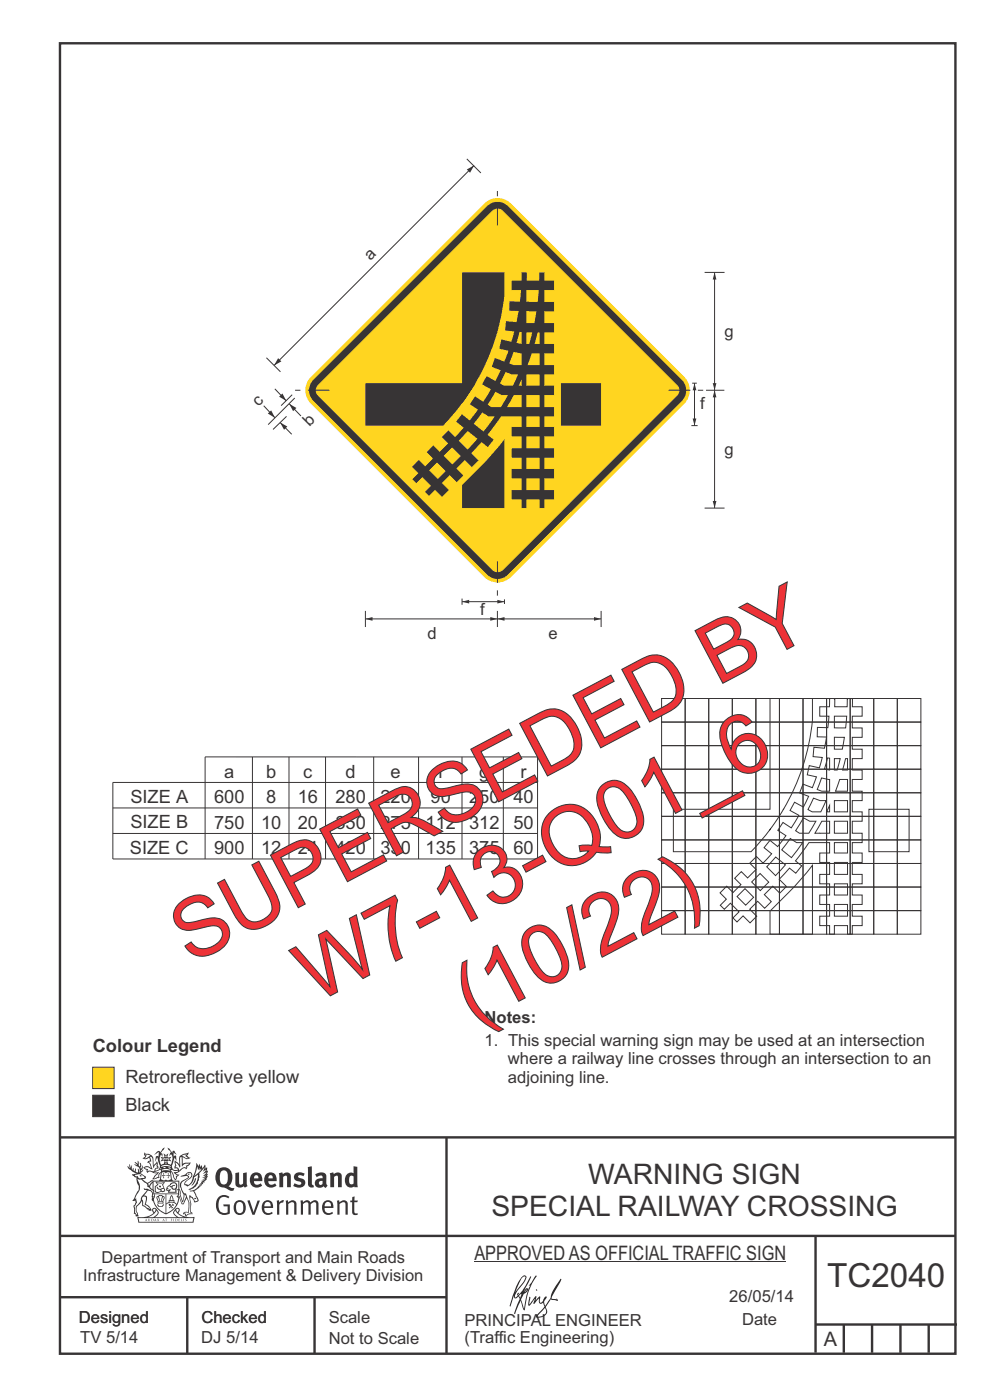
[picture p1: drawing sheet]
<svg xmlns="http://www.w3.org/2000/svg" width="210mm" height="297mm" viewBox="0 0 210 297" stroke-linecap="round" stroke-linejoin="round" font-family="sans-serif">
<g fill="none" stroke="#373435" stroke-width=".51">
<path d="M12.7 9.2h190v278h-190zM12.7 241.3h190M94.7 241.4v45.8M12.7 275.2h82M12.7 262.2h190.1M39.7 275.2v12M66.7 275.2v12M173 262.1v24.9M173 281h30M179 281v6M185 281v6M191 281v6"/>
<path d="M197 281v6"/>
</g>
<g fill="#373435">
<path d="M47 248.4a2.55 2.55 0 0 0 0 2.7l.3 .2a.81 .81 0 0 0 1-1v-.5a1.04 1.04 0 0 0-1.1-1.5zM46.3 248.1a1.82 1.82 0 0 1 2.1-.2 1.82 1.82 0 0 1 .9 1.8 2.29 2.29 0 0 1-.8 2l.7 .3h.5l-.2 .6a2.87 2.87 0 0 1-2-.7 2.12 2.12 0 0 1-1.7-3.1z" fill-rule="evenodd"/>
<path d="M49.9 248.9l.8-.2v2a.46 .46 0 0 0 .3 .6 .46 .46 0 0 0 .6-.3v-2.1l.7-.2v2.4l.2 .5-.5 .3-.3-.3a1.02 1.02 0 0 1-1.2 .3 1.02 1.02 0 0 1-.6-1.1z" fill-rule="evenodd"/>
<path d="M54 249.5l-.1 .5h.9a.49 .49 0 0 0-.2-.6 .49 .49 0 0 0-.6 .1zM53.4 249.1a1.34 1.34 0 0 1 1.6-.2 1.34 1.34 0 0 1 .6 1.5v.2h-1.7a.77 .77 0 0 0 .5 .8 .77 .77 0 0 0 .9-.4l.3 .5a1.59 1.59 0 0 1-2 .2 1.59 1.59 0 0 1-.5-2.1z" fill-rule="evenodd"/>
<path d="M57 249.5l-.1 .5h1a.49 .49 0 0 0-.2-.6 .49 .49 0 0 0-.7 .1zM56.4 249.1a1.34 1.34 0 0 1 1.6-.2 1.34 1.34 0 0 1 .7 1.5v.2h-1.8a.77 .77 0 0 0 .5 .8 .77 .77 0 0 0 .9-.4l.4 .5a1.59 1.59 0 0 1-2.1 .2 1.59 1.59 0 0 1-.5-2.1z" fill-rule="evenodd"/>
<path d="M59.2 248.9l.7-.2 .1 .4a.95 .95 0 0 1 1-.3 .95 .95 0 0 1 .7 .8v2.3h-.8v-2.3a.46 .46 0 0 0-.8 .1v2.2h-.8z" fill-rule="evenodd"/>
<path d="M62.6 249.1a1.75 1.75 0 0 1 2-.1l-.2 .5-.6-.2a.43 .43 0 0 0-.6 .3l.4 .3a1.04 1.04 0 0 1 1.2 1.1 1.04 1.04 0 0 1-1.4 1l-1.2-.4 .3-.6 1 .4 .4-.4a.88 .88 0 0 0-1-.5l-.4-.2-.1-.4z" fill-rule="evenodd"/>
<path d="M65.3 247.6l.8-.2 .1 3.8 .3 .2 .1 .4a.88 .88 0 0 1-1 0 .88 .88 0 0 1-.3-1z" fill-rule="evenodd"/>
<path d="M67.8 250.6a.43 .43 0 0 0-.1 .7 .43 .43 0 0 0 .7-.1v-.7zM66.8 249.1a1.7 1.7 0 0 1 2.4 .1v1.9l.3 .4-.4 .5-.5-.4a1.03 1.03 0 0 1-1.7-.1 1.03 1.03 0 0 1 .8-1.5h.7v-.4a.8 .8 0 0 0-1.2 .1z" fill-rule="evenodd"/>
<path d="M70 248.9l.7-.2 .1 .4a.95 .95 0 0 1 1-.3 .95 .95 0 0 1 .7 .8v2.3h-.8v-2.3a.46 .46 0 0 0-.8 .1v2.2h-.8z" fill-rule="evenodd"/>
<path d="M74.3 249.5a1.48 1.48 0 0 0 0 1.7h.5l.2-.1v-1.5l-.3-.2zM75 247.4l.8 .1 .1 4.4h-.7l-.1-.2a1.26 1.26 0 0 1-1.4 0 1.26 1.26 0 0 1-.5-1.3 1.29 1.29 0 0 1 .4-1.4 1.29 1.29 0 0 1 1.4-.1z" fill-rule="evenodd"/>
<path d="M46.4 253.9a1.72 1.72 0 0 1 2.3 0l-.3 .3a1.24 1.24 0 0 0-1.4-.2 1.24 1.24 0 0 0-.6 1.4 1.49 1.49 0 0 0 1.2 1.9l.7-.1v-1.3h-.8l-.1-.4h1.3v1.9a1.93 1.93 0 0 1-2.2 0 1.93 1.93 0 0 1-.7-2.2l.2-.8z" fill-rule="evenodd"/>
<path d="M50.4 255.1a1.65 1.65 0 0 0 .2 2.2 .99 .99 0 0 0 1-1.4 .78 .78 0 0 0-.4-.8 .78 .78 0 0 0-.8 0zM50 254.9a1.33 1.33 0 0 1 1.6-.1 1.33 1.33 0 0 1 .5 1.4 1.31 1.31 0 0 1-1.3 1.6 1.31 1.31 0 0 1-1.2-1.6v-.6z" fill-rule="evenodd"/>
<path d="M52.5 254.7l.4-.1 .9 2.6 .8-2.5h.5l-1.1 3h-.5z" fill-rule="evenodd"/>
<path d="M56.3 255.2l-.2 .7h1.3a.7 .7 0 0 0-.3-.8 .7 .7 0 0 0-.8 .1zM55.9 255a1.22 1.22 0 0 1 1.5-.2 1.22 1.22 0 0 1 .5 1.5h-1.8a.93 .93 0 0 0 .5 1 .93 .93 0 0 0 1.1-.2l.2 .3a1.43 1.43 0 0 1-1.8 .1 1.43 1.43 0 0 1-.6-1.7z" fill-rule="evenodd"/>
<path d="M58.7 254.7l.4-.1 .1 .5 .4-.4 .6-.1-.2 .5a.66 .66 0 0 0-.8 .7v1.9h-.4z" fill-rule="evenodd"/>
<path d="M60.6 254.7l.4-.1 .1 .5a.94 .94 0 0 1 1-.5 .94 .94 0 0 1 .8 .8v2.3h-.5l-.1-2.5a.81 .81 0 0 0-1.2 .3v2.2h-.4z" fill-rule="evenodd"/>
<path d="M63.7 254.7l.5-.1 .1 .5 .4-.3a.78 .78 0 0 1 1.1 .3 .9 .9 0 0 1 1-.5 .9 .9 0 0 1 .8 .8v2.3h-.5l-.1-2.5a.67 .67 0 0 0-1.1 .3v2.2h-.5v-2.4l-.4-.3-.7 .4v2.3h-.5z" fill-rule="evenodd"/>
<path d="M69 255.2l-.1 .7h1.3a.7 .7 0 0 0-.3-.8 .7 .7 0 0 0-.9 .1zM68.7 255a1.22 1.22 0 0 1 1.5-.2 1.22 1.22 0 0 1 .5 1.5h-1.8a.93 .93 0 0 0 .4 1 .93 .93 0 0 0 1.2-.2l.1 .3a1.44 1.44 0 0 1-1.7 .1 1.44 1.44 0 0 1-.6-1.7z" fill-rule="evenodd"/>
<path d="M71.4 254.7l.5-.1 .1 .5a.94 .94 0 0 1 1-.5 .94 .94 0 0 1 .8 .8v2.3h-.5l-.1-2.5a.81 .81 0 0 0-1.2 .3v2.2h-.4z" fill-rule="evenodd"/>
<path d="M74.7 253.9l.5-.1v.9h.7l-.1 .3h-.6v2.2l.1 .2h.5l.1 .3a.75 .75 0 0 1-1.2-.6v-2.1h-.4v-.3h.4z" fill-rule="evenodd"/>
<path d="M30.8 244.9l1.1 .3-.9 .5h-.4l.6-.5zM31.8 245.4h.2a2.44 2.44 0 0 1 .4 1.9l.1 .5 .7-1-.1 .6 .3 .3a.57 .57 0 0 0-.6 .7l-1-.1-.5 .2 .2-.5-.8-.3 .7-.1 .9 .5 .1-.1-.6-1.3-.2-.2h.5zM30.7 244.4l-.1 .5 .2 .4-.6 .4a1.04 1.04 0 0 0 1.4-.1l.2 .6-.3 .1-.2 .4a.94 .94 0 0 1 .8 1.1l-.2-.1a1.16 1.16 0 0 0-1.5-.1l.3 .4 .4 .2 .1 .5 .2 .1 .1-.2a.94 .94 0 0 1 1.1 .2l.8 .1-1.2 1.2a1.13 1.13 0 0 0 1.2-.2l.4-.1-.1-.4 .5-.8a.83 .83 0 0 0-.6 1.1l-.3-.1-.7 .4 1.1-1.4-.5 .1-.5-.1 1.3-.5-.1-.1-.9 .4v-.3l.2-.2 .3 .1 .1-.3-.2-.4v-.6l-.1-.4-.7 1v-.7a1.42 1.42 0 0 0-1.6-1.8z" fill-rule="evenodd"/>
<path d="M38.5 245.2l.5-.2 .7-.1-.6 .3 .8 .5h-.3zM38.3 245.5l.2-.1 .1 2a1.69 1.69 0 0 1 1.6-.6l-.8 .5 .1 .5a1.1 1.1 0 0 0-1.5 .6l-.1-.5-.2-.2h-.5l.3-.4-.3-.7a1.42 1.42 0 0 1 .8 1.1l.2-.1zM37.1 246.2l.1 1-.2 .3 .1 .4h.5l.1 .2a.96 .96 0 0 1-1.1-.1l-.1 .1a1.06 1.06 0 0 0 1.3 .2v.1a.72 .72 0 0 1-1 .2l.3 .5 .6 .2-.4 .2-.1 .6-.2-.3-.4-1.1-.4-.4 .4 .9a1.54 1.54 0 0 0 .7 1.2l.2-.3a.58 .58 0 0 1 .4-.8l.2-.1h-.3l-.5-.3 .9-.5a.93 .93 0 0 1 1.2-.5v.2l.2-.2 .1-.5a.99 .99 0 0 0 .7-.8l-1.3 .1-.3 .2-.1-1.4 .9 .4 .9-.3h-.4l-.5-.4 .4-.7-.6 .2a1.46 1.46 0 0 0-1.4 2.1v.4l-.2-.4z" fill-rule="evenodd"/>
<path d="M35.6 248.9l.2 .1-.1 .3 .4 .1h-.4v.6l-.1-.6h-.3l.3-.1z" fill-rule="evenodd"/>
<path d="M34.6 248.9l.2 .1v.3l.3 .1h-.3l-.1 .6v-.6h-.4l.4-.1z" fill-rule="evenodd"/>
<path d="M34.3 248.8a.57 .57 0 0 1 .9 .2 .57 .57 0 0 1 .9-.2l.2 1.4h-.2a.57 .57 0 0 1-.9 0 .69 .69 0 0 1-1.1 0zM34.2 248.1l-.3 2.1-.2 .4h3l-.2-.4-.3-2.1h-.2v.2l-.8-.1-.8 .1v-.2z" fill-rule="evenodd"/>
<path d="M34.2 252.4a.3 .3 0 0 0 .6 0 .3 .3 0 0 0-.6 0zM33.3 250.9l.3 .3-.3 .4a.79 .79 0 0 0 0 1.3l.8-.2-.1-.3a.55 .55 0 0 1-.7-.6l.1-.1 .2 .3 .3 .2 .8-.2-.4-.7 .4-.4-.7 .2zM33 250.7l1.1 .2 .9-.2-.4 .6 .4 1.2a.56 .56 0 0 1-.8 .3l-.2 .1a.73 .73 0 0 1-.9 .1 .73 .73 0 0 1-.3-1v-.4l.6-.4z" fill-rule="evenodd"/>
<path d="M35.6 251.8l.7-.4a.58 .58 0 0 1 1-.1 .58 .58 0 0 1-.4 .9l-.3-.3a.43 .43 0 0 1 .6-.4 .57 .57 0 0 0-.8 .2l-.2-.1-.3 .1 .4 .2a.55 .55 0 0 0 .9 .4v.5h-1.3l.3-.4-.1-.1-.6 .1 .2-.3-.2-.1zM35.4 251.8l-.1 .2a.39 .39 0 0 0 .2 .6h.3l-.2 .4h1.9l-.1-.8a.86 .86 0 0 0-.1-1.3 .86 .86 0 0 0-1.3 .4z" fill-rule="evenodd"/>
<path d="M36 254.8h.8v.2h-.8zM36.4 253.8l.2 .8h-.4zM36.4 253.5l-.3 .5-.1 .6h-.2v.4l-.7 .4 .2 .1a1.48 1.48 0 0 1 2.1 .2l.2-.1-.6-.5v-.5h-.2l-.1-.6z" fill-rule="evenodd"/>
<path d="M35.8 255.4l.4 .1 .1 .3 .3-.2-.2-.2a.38 .38 0 0 1 .5 .5l-.2-.2-.3 .2 .3 .2-.3 .3-.1-.4-.4 .4-.1-.2 .4-.3-.1-.1-.2 .1z" fill-rule="evenodd"/>
<path d="M34.5 254h.2v.2l-.2 .6h-.2zM33.6 255.3h.9v.2a.55 .55 0 0 1-.8 .4v-.2l-.2-.1zM33.4 254h.2l.2 .8h-.2zM33.6 255l.8-.1 .1 .2h-.8zM33.8 253.7h.5l-.2 1.1h-.1zM33.3 253.8l-.1 .3 .3 1.1a.48 .48 0 0 0-.1 .6 .48 .48 0 0 0 .5 .2h.5a.49 .49 0 0 0 .2-.8l.3-1.1-.1-.3a1.42 1.42 0 0 0-1.5 0z" fill-rule="evenodd"/>
<path d="M33.7 251.5l.4 .1 .1 .3h-.3z" fill-rule="evenodd"/>
<path d="M41.3 250.1l.3-.2-.2 .8-.6 .8h-.2l.5-.7z" fill-rule="evenodd"/>
<path d="M39.7 249l.3-.2 .5 .2a.88 .88 0 0 1-.6 1.1 1.22 1.22 0 0 0-.8 1.3l.5 .2a.72 .72 0 0 0 .9-.4l.5-.8 .2-.6 .8-.6v.2a2.85 2.85 0 0 1-2 2.9l.1 .1a2.13 2.13 0 0 0 1.9-1.5v-.3a2.01 2.01 0 0 0 .3-1.7l1.1-1.3-.4 1 .7-.5-.7 1 .8-.4-.8 .8 .7-.2-.9 .6 .8-.1-.8 .4h.7l-.8 .3 .3 .2h-.4l.2 .3h-.4l.2 .3h-.4l.1 .2h-.1a2.16 2.16 0 0 1-2 1.1l.1 .2 .4-.1a.76 .76 0 0 1 .7 .8l.5 1.2-.6 .2a1.45 1.45 0 0 0-1.1-1.3l.2 1.8-.1 1.8 .4 .3a1.07 1.07 0 0 0-1.2 .4v-.3l-.5-.2a.87 .87 0 0 1 1.1-.1v-.7a4.4 4.4 0 0 0-.6-3.1l-.1-.3h-.2a2.16 2.16 0 0 1-.7-2.2l.3-.4 1.2-.7a.55 .55 0 0 0-.4-.8zM37.8 252.4a.76 .76 0 0 1 .3 1.1l.6 1.6 .4-1.7 .2 .1a.61 .61 0 0 1-.1 .9l-.3 .8-.2 .1-.7-1.6-.3 .1a1.18 1.18 0 0 0 .1-1.4zM41.8 247.5l.2 .7 .3-.5v.6l.4-.5a1.9 1.9 0 0 1-1.2 1.4l-.3 .3zM38.2 249.6l1.4-.2 .2 .2v.3l-.5 .2a1.26 1.26 0 0 0-.9 1.9l.2 .7a1.84 1.84 0 0 1 .1 2.1l-.4-1.4a.96 .96 0 0 0-.4-1.2l-.4 .2a.78 .78 0 0 1 0 1.3l.1 .3h.4l.4 1.1a.38 .38 0 0 0 .2 .4 .38 .38 0 0 0 .4-.1l.6-1.2a2.94 2.94 0 0 1 .4 2.5l-.1 .4h-.8l-.3 .4v.2l.4-.1 .1 .4 .2 .1a1.02 1.02 0 0 1 1.3-.5v-.4l-.3-.1 .1-1.8-.3-1.3h.1a1.14 1.14 0 0 1 .8 1 .63 .63 0 0 0 .8-.2 .63 .63 0 0 0-.2-.9l-.6-1.2 .9-.6 .2-.4h.3l-.1-.2h.4l-.1-.3h.3l-.1-.3 .5-.1-.2-.2 .6-.4v-.2h-.2l.4-.5h-.3l.3-.5-.4 .1 .4-.5v-.3l-.3 .2 .2-.7-.1-.2-.4 .3v-.8l-.6 .8-.2-.8-.2 .5-.3-.7-.1 .6-.5-.8-.1 1.4-.6 1.8a1.81 1.81 0 0 1-1 1.5l-.6-.2a1.75 1.75 0 0 1 1.1-1.2 .75 .75 0 0 0 .1-1.3 .75 .75 0 0 0-1.2 .4z" fill-rule="evenodd"/>
<path d="M41.2 254.1h.3l.2 .2-.4 .1z" fill-rule="evenodd"/>
<path d="M29.4 258.4h11.6l-.1 .8h-11.4zM31.3 258.2l.5-.1a2.48 2.48 0 0 0 1.4-1.3l.3 .5-.5 .6-.5 .3zM32.5 256.6l.3-.2 .2 .1-.3 .7zM37.2 256.8a2.65 2.65 0 0 0 1.8 1.4h-1.1l-.5-.3-.5-.6zM37.4 256.5l.2-.1 .3 .2-.3 .6zM29.2 258.2l.1 1.2h11.8l.2-1.1-.2-.1a4.1 4.1 0 0 1-3.3-.9l.3-.4-.1-.6a1.06 1.06 0 0 0-1.3 1l.2 .4 .6 .5h-4.7l.3-.1a.84 .84 0 0 0 .6-.8 .84 .84 0 0 0-.5-.8l-.3-.2h-.5l-.1 .6 .3 .4a4.2 4.2 0 0 1-3.4 .9z" fill-rule="evenodd"/>
<path d="M31 258.7l.1 .2h-.2zM31 258.5l-.3 .6 .4-.2 .2 .2z" fill-rule="evenodd"/>
<path d="M31.3 258.6h.3v.4a.25 .25 0 0 0 .2-.1 .25 .25 0 0 0-.1-.3h.1a.29 .29 0 0 1 0 .4 .29 .29 0 0 1-.4 0 .29 .29 0 0 1 0-.4z" fill-rule="evenodd"/>
<path d="M32.2 258.6a.22 .22 0 0 1 .3 .2 .22 .22 0 0 1-.3 .2zM32 258.6l.1 .4a.33 .33 0 0 0 .4 0 .33 .33 0 0 0 0-.4 .33 .33 0 0 0-.5 0z" fill-rule="evenodd"/>
<path d="M32.9 258.7l.1 .2h-.2zM32.9 258.5l-.2 .6 .3-.2 .2 .2z" fill-rule="evenodd"/>
<path d="M33.3 258.6h.2l.1 .1 .2-.1-.2 .2 .2 .3-.3-.3-.1 .3h-.1l.2-.3z" fill-rule="evenodd"/>
<path d="M34.7 258.7l.1 .2h-.2zM34.7 258.5l-.3 .6 .4-.2 .2 .2z" fill-rule="evenodd"/>
<path d="M35 258.5h.5l-.2 .1v.5h-.2l.1-.5z" fill-rule="evenodd"/>
<path d="M36.2 258.6l.3-.1-.1 .1v.2h.1h-.1v.3h-.2z" fill-rule="evenodd"/>
<path d="M36.7 258.6h.2v.5h-.2z" fill-rule="evenodd"/>
<path d="M37.3 258.6a.22 .22 0 0 1 .3 .2 .22 .22 0 0 1-.3 .2zM37.1 258.6v.4a.33 .33 0 0 0 .5 0 .33 .33 0 0 0 0-.4 .33 .33 0 0 0-.5 0z" fill-rule="evenodd"/>
<path d="M37.8 258.6l.4-.1-.2 .1v.2h.1h-.1v.2l.2 .1h-.4z" fill-rule="evenodd"/>
<path d="M38.4 258.6h.2l-.1 .4 .2 .1h-.3z" fill-rule="evenodd"/>
<path d="M38.9 258.6h.2v.5h-.2z" fill-rule="evenodd"/>
<path d="M39.3 258.6h.2h-.1l.2 .3-.2 .2-.1-.1v-.1l.2 .1z" fill-rule="evenodd"/>
<path d="M34.2 247.4a1.51 1.51 0 0 1 2 .2 2.67 2.67 0 0 0-2.1 0zM35.7 247.6l.4 .1 .1 .3-.4-.1zM34.6 247.6h.5l.1 .2h-.4zM34 247.8l.3 .2h-.3zM34.9 246.9l.3-.2 .3 .2zM34.9 245.6l.2 .1v.3h-.2zM35 245.1l.2 .2 .2-.2-.1 .3h-.2zM35.1 246.3h.2l.1 .4-.2-.2-.2 .2zM35.3 245.7l.2-.1v.4h-.2zM34.4 245.7h.3l.1 .3-.4 .1 .2-.2zM35.7 245.7h.3l-.2 .2 .2 .2-.4-.1zM32.7 244.9l1-.5-.1 1-.2-.2-.3 .2-.3 1.1 .5-1 .3 .9a1.84 1.84 0 0 1 .2 1.7l.4 .1a2.48 2.48 0 0 1 2.2 0l.2-.2-.2-.7 .7-1.8 .4 .7-.2-1-.2-.1-.2 .3v-.9l.6 .4-.6-.8-.3 .1-.1 .4-.5-.9-.5-.3 .2 .5 .6 .5-.5 .8 .4-.4a2.06 2.06 0 0 1 0 2.3l-.5-.2-.2-.6 .1-.1 .8 .2-.4-.5 .4-.5-.7 .2-.2-.2 .2-.7-.5 .4-.5-.4 .2 .7-.2 .2-.7-.2 .4 .5-.4 .5 .8-.2 .1 .1-.2 .6-.5 .2a2.02 2.02 0 0 1 0-2.2l.3 .5-.1-.7-.3-.1 .8-1.2-.4 .3-.5 .8-.2-.3a.8 .8 0 0 0-.8 .5z" fill-rule="evenodd"/>
<path d="M29.2 250.1l.3 .1a.61 .61 0 0 1 .8 .4l.3 .2a.8 .8 0 0 1 .6 1l.4 .1 .5 .5a1 1 0 0 1 .5 1.1l-.1 .7v-.5h-.1a.96 .96 0 0 0-.8-1.3l-.2-.2h-.7l-.1-.1-.1 .1 .1 .3h.6l-1.2 1.3-.2 1-.4 .6a1.33 1.33 0 0 0-.5 1.8l.2 .5a1.26 1.26 0 0 1-.5-1.5l-.1-.3a1.56 1.56 0 0 0 .4-1.7l-.3 .2 .2-.5a3.2 3.2 0 0 0 .7-3zM30.4 253.9h.4a2.06 2.06 0 0 1-.1 1.6l.7 .5 .4 .4-.6-.1-.8-.6-.1-.9a.51 .51 0 0 1 .1-.9zM28.6 249.3a1.52 1.52 0 0 1 2.1 .5l-1.1 .2-.2-.1-.1-.4h-.5zM27.5 247v.8l-.3-.4h-.1a3.1 3.1 0 0 0 1.9 1.6l-1 .1 .5 .6 .5 .1 .1 1.1a1.84 1.84 0 0 1-.3 2.5l-.4 .9-.3 .4 .2 .1 .4-.1 .1 .4-.2 .5-.3 .2 .1 1.7h.2l.3 .5 .1 .1 .4-.1-.1-.5a1.3 1.3 0 0 1-.1-1.7l.9-1 .1 1.1 .6 .2 .5 .5 .1-.1 .2 .3h.5a1.85 1.85 0 0 0-1.2-1.4l.1-.3a1.39 1.39 0 0 0 0-1.4l-.5-.1 .5-.5a.66 .66 0 0 1 .9-.4 .66 .66 0 0 1 .3 .9l-.1 .4 .2-.1v.2l-.1 .3 .2 .5 .1-.3a2.24 2.24 0 0 0 .1-2.2 .73 .73 0 0 1-.7-.7 .73 .73 0 0 1 .6-.7v-.2a.94 .94 0 0 0-.9 .8 .48 .48 0 0 1-.1-.6 .48 .48 0 0 1 .5-.2l.5-.3a.51 .51 0 0 0-.8 .2l-.5 .2-1-.8h.6l.2-.5-1.2-.7 .5-.5v-.3l-.5 .4 .1-.2a.69 .69 0 0 0 .2-1v.4l-.2 .3v-1.1l-.3-.2 .1 .6-.1 .2-.4-1.3v.7l-.6-.4 .5 .7-.6-.2 .3 .3a1 1 0 0 1 .7 1.4l-.2-.8v.9l-.5-.2v-.8l-.2 .7-.2-.1-.1-.6-.2 .4-.2-.2 .1-.7-.2 .5z" fill-rule="evenodd"/>
<path d="M29.6 249.4l.2-.1 .3 .2z" fill-rule="evenodd"/>
<path d="M32.4 250.5h5.6v2l-.2-.1v-1.7h-5.2v2.5h5.2v-.8l.1 .2-.1 1.1v-.3h-2.5v4a4.1 4.1 0 0 0 2.6-3.6l.1-.1a4 4 0 0 1-2.8 3.9 4.2 4.2 0 0 1-2.8-4.7l.1 1.2 .1-.1a3.8 3.8 0 0 0 2.5 3.4v-4h-2.5l-.2-.9z" fill-rule="evenodd"/>
<circle cx="40" cy="249.1" r=".17"/>
</g>
<path d="M100.6 267.7h66.2" fill="none" stroke="#373435" stroke-width=".21"/>
<g fill="#252726">
<path d="M111.6 273.7l.2-.2-.5 .7zM110.4 274.5l.3 .1-.3 .7-.3-.4zM110.9 270.9l.5-.1a9.3 9.3 0 0 1-2 3.2l-.1 .2 1-2.5zM110.6 271a14.7 14.7 0 0 0-2.2 4.9l-.3 1.2 .1 .1 .8-2.4a.42 .42 0 0 0 .2 .7 .42 .42 0 0 0 .6-.3l.2-.2 .2 .6-1.1 3.1h.2l1.1-2.8 .6 1.9 .2 .2 .2-.5a13.5 13.5 0 0 1 2-6.2l.5-.5-.2-.2-1.6 2.1 .4-.1a14.9 14.9 0 0 0-1.3 5.1l-.4-1.2a1.39 1.39 0 0 1 .2-1.8l.1-.2a.92 .92 0 0 0 .8-1.2 .75 .75 0 0 0-.7 .7l-.2 .2 1.6-3.4h-.1l-.4 .7a10.5 10.5 0 0 1-2.2 3.2l.2-.4a.32 .32 0 0 0-.4 .2 .32 .32 0 0 0 .1 .4l-.5 .4a3.2 3.2 0 0 1 1.1-2.3l.5-.6a2.49 2.49 0 0 0 .7-1.6l-.3-.2z" fill-rule="evenodd"/>
<path d="M115.6 277.5a1.15 1.15 0 0 1 .1 1.3 1.15 1.15 0 0 1-1.2 .5h-.5zM112.3 275.1l-.3 1.7 .3 .2 1.2-1.5-.3 1.1 1.1-1.2a.94 .94 0 0 0 .4 1.2l.5-.3 .3 .9-1.2 1.3a.98 .98 0 0 0-.5 1 1.9 1.9 0 0 0 2.3-1.3l-.1-.3a1.02 1.02 0 0 1 .3-1.4l.5-.9 1.5 .3-.2-.5v.3l-1.1-.2v-.2l2-3.6 .1-.3-.1-.1-1.8 2.7a6.6 6.6 0 0 1-1.5 3l-.2-.2a1.01 1.01 0 0 1 .4-1.4l.1-.2-.3-.2-.3 .5-.2 .5-.5 .4-.2-.4 .1-.9-.2-.1-.8 .9 .2-.9h-.1l-1.4 1.7 .2-1.4v-.1z" fill-rule="evenodd"/>
<path d="M113.7 273.5l.3 .3h-.3z" fill-rule="evenodd"/>
</g>
<path d="M19.7 226.4h4.5v4.5h-4.5z" fill-rule="evenodd" fill="#ffd520" stroke="#373435" stroke-width=".21"/>
<path d="M19.7 232.3h4.5v4.6h-4.5z" fill-rule="evenodd" fill="#373435" stroke="#373435" stroke-width=".21"/>
<path d="M102.7 43.2a4 4 0 0 1 5.7 0l36.8 36.8a4.1 4.1 0 0 1 0 5.6l-36.8 36.8a4.1 4.1 0 0 1-5.7 0l-36.7-36.8a4 4 0 0 1 0-5.6z" fill-rule="evenodd" fill="#ffd520"/>
<path d="M103.3 43.7a3.1 3.1 0 0 1 4.4 0l36.9 36.9a3.1 3.1 0 0 1 0 4.4l-36.9 36.9a3.1 3.1 0 0 1-4.4 0l-36.8-36.9a3.1 3.1 0 0 1 0-4.4z" fill-rule="evenodd" fill="#373435"/>
<path d="M99 33.7l3 3M100.6 35.1l-42.5 42.4" fill="none" stroke="#373435" stroke-width=".21"/>
<g fill="#373435">
<path d="M99 36l1.6-.9-.9 1.5z"/>
<path d="M59 76l.7 .7-1.6 .8z"/>
</g>
<path d="M151.6 57.8v25" fill="none" stroke="#373435" stroke-width=".21"/>
<g fill="#373435">
<path d="M151.6 57.8l.4 1.5h-.8z"/>
<path d="M151.2 81.3h.8l-.4 1.5z"/>
</g>
<path d="M151.6 82.8v25" fill="none" stroke="#373435" stroke-width=".21"/>
<g fill="#373435">
<path d="M151.6 82.8l.4 1.5h-.8z"/>
<path d="M151.2 106.3h.8l-.4 1.5z"/>
</g>
<path d="M149.5 57.8h4.2M146.7 90.3h1.3M147.3 81.3v9M149.8 82.8h3.9M149.5 107.8h4.2" fill="none" stroke="#373435" stroke-width=".21"/>
<g fill="#373435">
<path d="M147.3 81.3l.4 1.5h-.8z"/>
<path d="M146.9 88.8h.8l-.4 1.5z"/>
</g>
<path d="M104.5 44.8a1.47 1.47 0 0 1 2.1 0l37 37a1.49 1.49 0 0 1 0 2.1l-37 36.9a1.52 1.52 0 0 1-2.1 0l-37-36.9a1.44 1.44 0 0 1 0-2.1z" fill-rule="evenodd" fill="#ffd520" stroke="#ffd520" stroke-width=".21"/>
<path d="M105.5 40.5v1.1M105.5 43.2v4.6M62.6 82.8h1.1M65.3 82.8h4.6M141.8 82.8h4.6M146.8 81.3h1M148 82.8h1.2M105.5 119.1v4.6M105.5 125.2v1.2" fill="none" stroke="#373435" stroke-width=".21"/>
<g fill="#373435">
<path d="M98 57.8v27.8a46.2 46.2 0 0 0 9-23.2v-4.6zM98 95.3l1 .9zM107 93.2l-3.3 4-5.7 5.7v4.9h9z" fill-rule="evenodd"/>
<path d="M119 81.3v9h8.5v-9zM77.5 81.3v9h16.5a47.3 47.3 0 0 0 6.9-9z" fill-rule="evenodd"/>
<path d="M94.1 96.7l1.8 1.8 1.8-1.8-1.8-1.8zM108.6 59.5h2l.1-1.7 1.1 .1-.1 1.6h2.7v-1.7h1.1v1.7h2.1v2h-2.1v2.5h2.1v2h-2.1v2.5h2.1v2h-2.1v2.5h2.1v2h-2.1v2.5h2.1v2h-2.1v2.3h2.1v2h-2.1v2.6h2.1v2h-2.1v2.2h2.1v2h-2.1v2.5h2.1v2h-2.1v2.4h2.1v2h-2.1v2.5h2.1v2h-2.1v1.8h-1.1v-1.8h-2.7v1.8h-1v-1.8h-2.1v-2h2.1v-2.5h-2.1v-2h2.1v-2.4h-2.1v-2h2.1v-2.5h-2.1v-2h2.1v-2.2h-4.4l-2.9 3.8 1.3 1.1-1.2 1.6-1.4-1.1-2.1 2.3 1.5 1.6-1.4 1.4-1.5-1.5-1.8 1.8 1.5 1.5-.7 .7-.7 .7-1.5-1.5-1.7 1.7 1.5 1.5-1.4 1.4-1.5-1.5-1.3 1.3-.9-.9 1.3-1.3-1.8-1.8-1.3 1.3-.8-.9 1.2-1.2-1.3-1.4 1.4-1.4 1.4 1.3 1.6-1.6-1.3-1.4 1.4-1.4 1.4 1.4 1.8-1.8-1.4-1.4 1.4-1.4 1.4 1.4 1.9-2-1.7-1.3 1.3-1.5 1.6 1.3 1.8-2.3-1.7-1.1 1.1-1.7 1.7 1.1 1.6-2.6-1.8-1.1 .9-1.7 1.9 1 1.1-2.3-1.9-.7 .7-1.8 2 .7 .9-2.3-2-.4 .4-2 2.2 .5 .6-2.2-2-.2 .2-2 2.3 .2 .4-2.3-2-.1 .1-2 2.2 .1 .2-2v-.5h-1.9zM111.7 101.5v2.5h2.7v-2.5zM111.7 97.1v2.4h2.7v-2.4zM111.7 92.6v2.5h2.7v-2.5zM111.7 88.4v2.2h2.7v-2.2zM111.7 83.8v2.6h2.7v-2.6zM111.7 79.5v2.3h2.7v-2.3zM112.8 75l-.9 2.5h2.5v-2.5zM114 70.5l-.6 2.5h1v-2.5zM111.7 61.5v2.5h2.4l.2-2.5zM111.7 66v2.5h1.6l.5-2.5zM111.7 70.5v2.5h.6l.6-2.5zM109 83.8l-1.5 2.6h3.2v-2.6zM110.7 80.5l-.7 1.3h.7zM108.9 74.6l-.9 2.5 1 .4h1.7v-2.5zM110.2 70.4l-.6 2.3 1.1 .3v-2.6zM99.2 91.4l2.1 1.7-2.1 2.3-1.9-1.9zM102.3 87.5a2.52 2.52 0 0 0 2.6 .9l-2.3 3.2-2.1-1.7zM105.1 83.1a2.84 2.84 0 0 0 2.6 .7l-1.5 2.6h-2l-.8-.6zM107.2 78.9a3.9 3.9 0 0 0 2.7 .6l-1.1 2.3h-1.9l-.8-.4zM91 99.8l1.8 1.8 1.7-1.6-1.8-1.9z" fill-rule="evenodd"/>
</g>
<path d="M98 127v1.3M98 127.6h9" fill="none" stroke="#373435" stroke-width=".21"/>
<g fill="#373435">
<path d="M105.5 127.3l1.5 .3-1.5 .4z"/>
<path d="M98 127.6l1.5-.3v.7z"/>
</g>
<path d="M56.5 75.9l3 3M59.4 89.6l2.5 2.5M60.8 88.3l-2.9 2.8M62 83.7l-2.4 2.4M62.5 84.4l-5.6 5.7" fill="none" stroke="#373435" stroke-width=".21"/>
<path d="M59.4 89.6l1.6 .9-.7 .7z" fill="#373435"/>
<path d="M58.3 82.5l2.4 2.5" fill="none" stroke="#373435" stroke-width=".21"/>
<path d="M59.2 84.2l.7-.7 .8 1.5z" fill="#373435"/>
<path d="M55.9 86.1l2.4 2.5" fill="none" stroke="#373435" stroke-width=".21"/>
<path d="M56.8 87.7l.7-.6 .8 1.5z" fill="#373435"/>
<path d="M61.3 85.7l2.5 2.6" fill="none" stroke="#373435" stroke-width=".21"/>
<path d="M61.3 85.7l1.6 .8-.7 .7z" fill="#373435"/>
<path d="M77.5 129.6v3.4M77.5 131.3h28" fill="none" stroke="#373435" stroke-width=".21"/>
<g fill="#373435">
<path d="M104 130.9l1.5 .4-1.5 .4z"/>
<path d="M77.5 131.3l1.5-.4v.8z"/>
</g>
<path d="M105.5 129.6v3.4M105.5 131.3h22M127.5 129.6v3.4" fill="none" stroke="#373435" stroke-width=".21"/>
<g fill="#373435">
<path d="M105.5 131.3l1.5-.4v.8z"/>
<path d="M126 130.9l1.5 .4-1.5 .4z"/>
</g>
<g fill="none" stroke="#373435" stroke-width=".21">
<path d="M107 127.2v.9M140.3 158.2h5v5h-5zM140.3 153.2h5v5h-5zM140.3 148.2h5v5h-5zM145.3 158.2h5v5h-5zM145.3 153.2h5v5h-5zM145.3 148.2h5v5h-5zM150.3 158.2h5v5h-5zM150.3 153.2h5v5h-5zM150.3 148.2h5v5h-5zM155.3 158.2h5v5h-5zM155.3 153.2h5v5h-5z"/>
<path d="M155.3 148.2h5v5h-5zM160.3 158.2h5v5h-5zM160.3 153.2h5v5h-5zM160.3 148.2h5v5h-5zM163.3 148.2h9a38.3 38.3 0 0 1-1.6 13.1 46.1 46.1 0 0 1-4.5 10.4l-3.3 4.9-3.6 4.1h-16.5v-9h20.5zM165.3 158.2h5v5h-5zM165.3 153.2h5v5h-5zM165.3 148.2h5v5h-5zM170.3 158.2h5v5h-5zM170.3 153.2h5v5h-5zM170.3 148.2h5v5h-5zM173.9 149.9h2.1v-1.7l1.1 .1v1.6h2.6l.1-1.7h1v1.7h2.1v2h-2.1v2.5h2.1v2h-2.1v2.5h2.1v2h-2.1v2.5h2.1v2h-2.1v2.5h2.1v1.9h-2.1v2.4h2.1v2h-2.1v2.6h2.1v2h-2.1v2.2h2.1v2h-2.1v2.5h2.1v2h-2.1v2.4h2.1v2h-2.1v2.5h2.1v2h-2.1v1.8h-1v-1.8h-2.8v1.8h-1v-1.8h-2.1v-2h2.1v-2.5h-2.1v-2h2.1v-2.4h-2.1v-2h2.1v-2.5h-2.1v-2h2.1v-2.2h-4.4l-2.9 3.8 1.4 1.1-1.3 1.5-1.3-1-2.2 2.3 1.5 1.6-1.4 1.4-1.5-1.5-1.8 1.8 1.5 1.5-1.4 1.4-1.5-1.5-1.7 1.7 1.5 1.5-1.4 1.4-1.5-1.5-1.3 1.3-.8-.9 1.3-1.3-1.9-1.8-1.3 1.3-.8-.9 1.3-1.2-1.4-1.4 1.5-1.4 1.3 1.3 1.7-1.6-1.4-1.4 1.4-1.4 1.4 1.3 1.8-1.7-1.4-1.4 1.5-1.4 1.4 1.4 1.8-2-1.6-1.3 1.2-1.5 1.7 1.3 1.7-2.3-1.7-1.1 1.1-1.7 1.7 1.1 1.7-2.6-1.9-1.1 .9-1.7 1.9 1 1.1-2.3-1.9-.7 .7-1.9 2 .8 .9-2.3-2-.4 .5-2 2.1 .5 .6-2.2-1.9-.2 .2-2 2.2 .2 .4-2.3-2-.1 .1-2 2.2 .1 .2-2v-.5h-1.9z"/>
<path d="M175.3 158.2h5v5h-5zM175.3 153.2h5v5h-5zM175.3 148.2h5v5h-5zM177 151.9h2.6l-.2 2.5h-2.4zM177 156.4h2.1l-.4 2.5h-1.7zM180.3 158.2h5v5h-5zM180.3 153.2h5v5h-5zM180.3 148.2h5v5h-5zM185.3 158.2h5v5h-5zM185.3 153.2h5v5h-5zM185.3 148.2h5v5h-5zM190.3 158.2h5v5h-5z"/>
<path d="M190.3 153.2h5v5h-5zM190.3 148.2h5v5h-5zM23.9 171.4h90.1M23.9 176.8h90.1M53.5 160.6v21.6M61.3 160.6v21.6M69.1 160.6v21.6M79.3 160.6v21.6M88.8 160.6v21.6M98 160.6v21.6M106.8 160.6v21.6M114 166h-90.1v16.2h90.1v-21.6h-70.5v21.6"/>
<path d="M140.3 178.2h5v5h-5zM140.3 173.2h5v5h-5zM140.3 168.2h5v5h-5zM140.3 163.2h5v5h-5zM145.3 178.2h5v5h-5zM145.3 173.2h5v5h-5zM145.3 168.2h5v5h-5zM145.3 163.2h5v5h-5zM150.3 178.2h5v5h-5zM150.3 173.2h5v5h-5zM150.3 168.2h5v5h-5zM150.3 163.2h5v5h-5z"/>
<path d="M155.3 178.2h5v5h-5zM155.3 173.2h5v5h-5zM155.3 168.2h5v5h-5zM155.3 163.2h5v5h-5zM160.3 178.2h5v5h-5zM160.3 173.2h5v5h-5zM160.3 168.2h5v5h-5zM160.3 163.2h5v5h-5zM165.3 178.2h5v5h-5zM165.3 173.2h5v5h-5zM165.3 168.2h5v5h-5zM165.3 163.2h5v5h-5z"/>
<path d="M167.6 177.9a2.52 2.52 0 0 0 2.7 .9l-2.4 3.1-2.1-1.6zM170.3 178.2h5v5h-5zM170.3 173.2h5v5h-5zM170.3 168.2h5v5h-5zM170.3 163.2h5v5h-5zM170.4 173.5a2.84 2.84 0 0 0 2.7 .7l-1.5 2.6h-2l-.8-.6zM172.6 169.3a3.9 3.9 0 0 0 2.6 .5l-1.1 2.4h-1.8l-.9-.5zM174.3 165l1.7 .4v2.5h-1.7l-.9-.4zM174.3 174.2h1.7v2.6h-3.1zM175.3 178.2h5v5h-5zM175.3 173.2h5v5h-5zM175.3 168.2h5v5h-5z"/>
<path d="M175.3 163.2h5v5h-5zM175.5 160.8h.5v2.6l-1.1-.3zM176 170.9v1.3h-.7zM177 178.8h2.8v2.2h-2.8zM177 174.2h2.8v2.6h-2.8zM177 169.8h2.8v2.4h-2.8zM177 160.9h1.2l-.6 2.5h-.6zM178.1 165.4h1.7v2.5h-2.6zM179.4 160.9h.4v2.5h-1.1zM180.3 178.2h5v5h-5zM180.3 173.2h5v5h-5zM180.3 168.2h5v5h-5z"/>
<path d="M180.3 163.2h5v5h-5zM184.3 171.7h8.5v9h-8.5zM185.3 178.2h5v5h-5zM185.3 173.2h5v5h-5zM185.3 168.2h5v5h-5zM185.3 163.2h5v5h-5zM190.3 178.2h5v5h-5zM190.3 173.2h5v5h-5zM190.3 168.2h5v5h-5zM190.3 163.2h5v5h-5zM140.3 193.2h5v5h-5zM140.3 188.2h5v5h-5z"/>
<path d="M140.3 183.2h5v5h-5zM145.3 193.2h5v5h-5zM145.3 188.2h5v5h-5zM145.3 183.2h5v5h-5zM150.3 193.2h5v5h-5zM150.3 188.2h5v5h-5zM150.3 183.2h5v5h-5zM155.3 193.2h5v5h-5zM155.3 188.2h5v5h-5zM155.3 183.2h5v5h-5zM158 188.5l1.9 1.8-1.7 1.7-1.9-1.8zM159.4 187.1l1.8-1.8 1.9 1.8-1.8 1.8z"/>
<path d="M160.3 193.2h5v5h-5zM160.3 188.2h5v5h-5zM160.3 183.2h5v5h-5zM164.5 181.8l2.1 1.7-2.1 2.3-1.9-1.9zM165.3 193.2h5v5h-5zM165.3 188.2h5v5h-5zM165.3 183.2h5v5h-5zM170.3 193.2h5v5h-5zM170.3 188.2h5v5h-5zM170.3 183.2h5v5h-5zM172.3 183.6v14.6h-9v-4.9l5.7-5.7zM175.3 193.2h5v5h-5z"/>
<path d="M175.3 188.2h5v5h-5zM175.3 183.2h5v5h-5zM177 191.9h2.8v2.5h-2.8zM177 187.5h2.8v2.4h-2.8zM177 183h2.8v2.5h-2.8zM180.3 193.2h5v5h-5zM180.3 188.2h5v5h-5zM180.3 183.2h5v5h-5zM185.3 193.2h5v5h-5zM185.3 188.2h5v5h-5zM185.3 183.2h5v5h-5zM190.3 193.2h5v5h-5z"/>
<path d="M190.3 188.2h5v5h-5zM190.3 183.2h5v5h-5z"/>
</g>
<g font-size="17.6" fill="#ed3237">
<text x="40.4" y="204.7" transform="rotate(-28 40.4 204.7)">SUPERSEDED BY</text>
<text x="66.9" y="212.9" transform="rotate(-28 66.9 212.9)">W7-13-Q01_6</text>
<text x="100.4" y="217.5" transform="rotate(-28 100.4 217.5)">(10/22)</text>
</g>
<text font-size="7.1" fill="#373435" x="175.4" y="273">TC2040</text>
<g font-size="6" fill="#373435">
<text x="124.8" y="251.2">WARNING SIGN</text>
<text x="104.2" y="257.9">SPECIAL RAILWAY CROSSING</text>
</g>
<g font-size="4.2" fill="#373435">
<text x="100.6" y="267.2">APPROVED AS OFFICIAL TRAFFIC SIGN</text>
<text x="174.7" y="285.6">A</text>
</g>
<g font-size="3.9" fill="#373435">
<text x="47.6" y="164.9">a</text>
<text x="56.5" y="164.9">b</text>
<text x="64.3" y="165">c</text>
<text x="73.3" y="165">d</text>
<text x="82.9" y="165">e</text>
<text x="93" y="165">f</text>
<text x="101.7" y="165">g</text>
<text x="110.4" y="165">r</text>
<text x="27.6" y="170.3">SIZE A</text>
<text x="45.4" y="170.4">600</text>
<text x="56.5" y="170.4">8</text>
<text x="63.1" y="170.4">16</text>
<text x="71.2" y="170.4">280</text>
<text x="80.7" y="170.4">220</text>
<text x="91.3" y="170.4">90</text>
<text x="99.5" y="170.4">250</text>
<text x="108.9" y="170.4">40</text>
<text x="27.6" y="175.7">SIZE B</text>
<text x="45.4" y="175.8">750</text>
<text x="55.4" y="175.8">10</text>
<text x="63.1" y="175.8">20</text>
<text x="71.2" y="175.8">350</text>
<text x="80.7" y="175.8">275</text>
<text x="90.3" y="175.8">112</text>
<text x="99.5" y="175.8">312</text>
<text x="108.9" y="175.8">50</text>
<text x="27.5" y="181.1">SIZE C</text>
<text x="45.4" y="181.2">900</text>
<text x="55.4" y="181.2">12</text>
<text x="63.1" y="181.2">24</text>
<text x="71.2" y="181.2">420</text>
<text x="80.7" y="181.2">330</text>
<text x="90.3" y="181.2">135</text>
<text x="99.5" y="181.2">375</text>
<text x="108.9" y="181.2">60</text>
<text x="19.7" y="223.1">Colour Legend</text>
<text x="26.6" y="229.7">Retroreflective yellow</text>
<text x="26.6" y="235.7">Black</text>
</g>
<g font-size="3.5" fill="#373435">
<text x="78.6" y="55.3" transform="rotate(-45 78.6 55.3)">a</text>
<text x="153.7" y="71.5">g</text>
<text x="54.8" y="86.3" transform="rotate(-45 54.8 86.3)">c</text>
<text x="148.5" y="86.8">f</text>
<text x="65.6" y="90.5" transform="rotate(-45 65.6 90.5)">b</text>
<text x="153.7" y="96.5">g</text>
<text x="101.9" y="130.5">f</text>
<text x="90.7" y="135.6">d</text>
<text x="116.4" y="135.6">e</text>
<text x="102.8" y="217.1">Notes:</text>
<text x="102.8" y="221.8">1. This special warning sign may be used at an intersection</text>
<text x="107.7" y="225.8">where a railway line crosses through an intersection to an</text>
<text x="107.7" y="229.7">adjoining line.</text>
<text x="21.6" y="267.9">Department of Transport and Main Roads</text>
<text x="17.7" y="271.8">Infrastructure Management &amp; Delivery Division</text>
<text x="16.7" y="280.6">Designed</text>
<text x="42.7" y="280.6">Checked</text>
<text x="69.7" y="280.6">Scale</text>
<text x="98.5" y="281.3">PRINCIPAL ENGINEER</text>
<text x="154.7" y="276.2">26/05/14</text>
<text x="157.4" y="281.2">Date</text>
<text x="17" y="284.8">TV 5/14</text>
<text x="42.7" y="284.8">DJ 5/14</text>
<text x="69.7" y="285.2">Not to Scale</text>
<text x="98.5" y="284.8">(Traffic Engineering)</text>
</g>
</svg>
